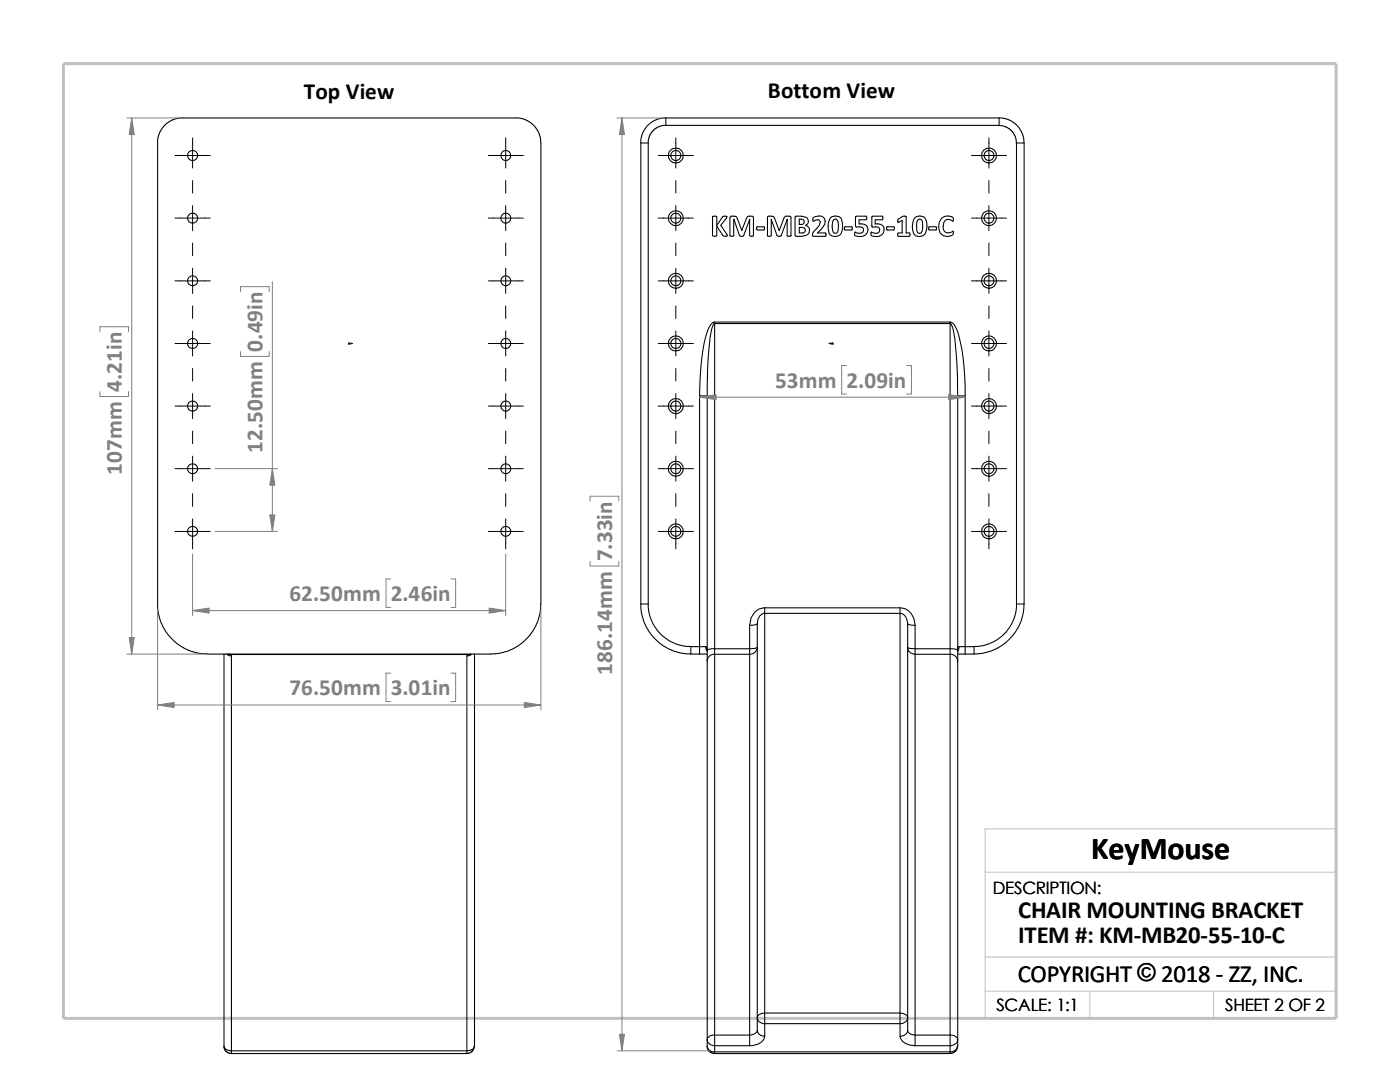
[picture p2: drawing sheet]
<svg xmlns="http://www.w3.org/2000/svg" width="279mm" height="216mm" viewBox="0 0 279 216" stroke-linecap="round" stroke-linejoin="round" font-family="sans-serif">
<path d="M196.6 174h70.1M196.6 197.8h70.1M196.6 191h70.1M217.5 197.8v5.4M242.2 197.8v5.4M26.8 203.2h239.9v-37.8h-70.1v37.8" fill="none" stroke="#c0c0c0" stroke-width=".2"/>
<path d="M12.7 12.7h254v190.5h-254z" fill="none" stroke="#c0c0c0" stroke-width=".59"/>
<g fill="none" stroke="#000" stroke-width=".21">
<path d="M31.5 28.5l.2-1.6 .9-1.7 1.5-1.1 1.7-.6h67.7l1.8 .6 1.4 1.1 1 1.7 .2 1.6v92M31.5 28.5v92.9l.4 2.3 .7 1.5 .9 1.5 1.4 1.4 1.8 1.2 1.6 .7 1.5 .4 1.6 .1M127.9 28.5v92M127.9 28.5h1.5M129.4 28.5v92M132.9 23.5l-.9 .1-1.1 .3-1.1 .7-.7 .6-1 1.7-.2 1.6M132.9 23.5h66.5M132.9 25h-.6l-.9 .3-1.1 .8-.8 1.3-.1 1.1M132.9 23.5v1.5M199.4 23.5v1.5h-66.5M199.4 23.5l.9 .1 1 .3 .8 .4 .9 .8 1 1.5 .3 1v.9M199.4 25.1l1.3 .2 1.1 .7 .7 1 .4 1.5"/>
<path d="M202.9 28.5v92M202.9 28.5h1.5v92M142.2 43.2a.57 .57 0 0 1 .8 .1v1.7l1.3-1.8h.8l-1.3 1.8 1.4 2-.5 .2-.3-.1-1.4-2v1.9a.62 .62 0 0 1-.8 .1zM148 46h.1M149.6 43.8v3.2l.1 .1h.6l.1-3.8-.3-.2h-.6a.49 .49 0 0 0-.5 .5l-1 2.4M149.6 43.8l-1.2 3.2a.61 .61 0 0 1-.8 0l-1.1-3.2-.1 3.2a.51 .51 0 0 1-.7 0v-3.5l.2-.4 1.1 .2 1 2.7M149.6 43.8h.1M151 45.3h1.5l.1 .5-.1 .1h-1.4zM153.9 43.8v3.2l-.1 .1h-.6v-3.8l.1-.2 1.1 .2 1.1 2.7 1-2.6 .3-.3 1 .2v3.8h-.7v-3.3M153.9 43.8l1.2 3.2a.61 .61 0 0 0 .8 0l1.2-3.2M153.9 43.8h.1M157.1 43.8h.1"/>
<path d="M158.7 43.2a3 3 0 0 1 2.4 .3 .92 .92 0 0 1-.3 1.5 1.05 1.05 0 0 1 .8 .9 1.05 1.05 0 0 1-.6 1l-1 .3h-1.1l-.2-.2zM159.5 45.4a.85 .85 0 0 1 1.2 .5 .58 .58 0 0 1-.6 .6h-.6zM159.5 43.7l.8 .1 .1 .2a.53 .53 0 0 1 0 .5 .53 .53 0 0 1-.5 .3h-.4zM162.3 43.4a1.63 1.63 0 0 1 2.3 .3 2.04 2.04 0 0 1-1 2.3l-.4 .5h1.5l.1 .1v.5h-2.6v-.6l1.3-1.6 .2-.6a.49 .49 0 0 0-.5-.4l-.9 .3-.1-.6zM165.8 43.4a1.37 1.37 0 0 1 1.5-.3 1.37 1.37 0 0 1 .8 1.3 2.62 2.62 0 0 1-.7 2.6 1.34 1.34 0 0 1-2.1-1.2 2.95 2.95 0 0 1 .5-2.4zM166.3 43.9a.51 .51 0 0 1 .8 0 2.74 2.74 0 0 1-.2 2.6h-.4a2.22 2.22 0 0 1-.2-2.6zM168.6 45.3h1.4l.1 .5-.1 .1h-1.4l-.1-.3zM170.8 43.2h2.1l.1 .5-.2 .2h-1.4v.8a1.32 1.32 0 0 1 1.9 1.1 1.32 1.32 0 0 1-1.7 1.4l-.7-.1a.46 .46 0 0 1-.4-.3 .46 .46 0 0 1 .1-.5l.3 .1a.82 .82 0 0 0 1.1 .1 .82 .82 0 0 0 .2-1l-1.4-.3zM174 43.2l2.1-.1v.8h-1.4v.8a1.32 1.32 0 0 1 1.8 1.1 1.32 1.32 0 0 1-1.6 1.4l-.7-.1a.51 .51 0 0 1-.3-.8l.3 .1a.8 .8 0 0 0 1 0 .8 .8 0 0 0 .2-.9l-1.4-.3zM177 45.3h1.4a.38 .38 0 0 1 0 .6h-1.4zM179.3 43.7l.9-.6 .6 .1v3.3h.8v.5l-.1 .2-2.3-.1v-.6h.8v-2.5l-.8 .4v-.5zM182.6 43.4a1.39 1.39 0 0 1 1.5-.3 1.39 1.39 0 0 1 .9 1.3 2.77 2.77 0 0 1-.8 2.6 1.34 1.34 0 0 1-2.1-1.2 3.4 3.4 0 0 1 .5-2.4z"/>
<path d="M183.2 43.9a.51 .51 0 0 1 .7 0 2.92 2.92 0 0 1-.2 2.6l-.6-.1a3.5 3.5 0 0 1 .1-2.5zM185.4 45.3h1.4l.1 .5-.1 .1h-1.4zM187.9 43.6a1.62 1.62 0 0 1 2.3 0v.6a1.09 1.09 0 0 0-1.8 .1 1.56 1.56 0 0 0 .4 2.1 1.74 1.74 0 0 0 1.4-.3l.1 .4-.1 .3a1.74 1.74 0 0 1-2 .2 1.74 1.74 0 0 1-.9-1.8l.2-.9zM139.6 79v50M139.6 79h1.5M141.1 79v50.8M142.6 64.3v.3M142.6 64.6v64.9M142.6 64.6h47M142.6 64.3h47M142.6 64.3a2.47 2.47 0 0 0-1.5 1.9 45.2 45.2 0 0 0-1.5 12.8M142.6 64.6a2.79 2.79 0 0 0-.7 1.9 77.2 77.2 0 0 0-.8 12.5"/>
<path d="M189.6 64.6a2.79 2.79 0 0 1 .8 1.9 83.2 83.2 0 0 1 .7 12.5M189.6 64.3a2.39 2.39 0 0 1 1.5 1.9 43.4 43.4 0 0 1 1.5 12.8M189.6 64.3v.3M189.6 64.6v64.9M191.1 79h1.5M191.1 79v50.8M192.6 79v50M44.7 130.5v78.2M45.2 130.5l1 .4M45.5 130.5l.6 .1M45.6 130.5l.5 .1M46.1 130.6h47.2"/>
<path d="M46.1 130.6l.1 .3M46.2 130.9v78.8M93.2 130.9v78.8M93.3 130.6l-.1 .3M93.9 130.5l-.6 .1M94.1 130.5l-.9 .4M94.7 130.5v78.2a1.45 1.45 0 0 1-1.5 1M107.9 120.5l-.1 1.6-.4 1.6-.6 1.5-1 1.5-1.7 1.7-1.4 .9-1.6 .7-1.6 .4-1.5 .1h-56.6M127.9 120.5l.1 1.8 .6 2 .9 1.8 1.1 1.2 1.7 1.5 1.7 1 2 .5 1.9 .2M127.9 120.5h1.5M129.4 120.5l.1 1.5 .4 1.5 .7 1.5 1.2 1.5 1.6 1.3 1.5 .7 1.5 .4 1.5 .1M137.9 130.5h1.7"/>
<path d="M139.6 129h1.2M139.6 130.5h1.5M139.6 129h-1.7v1.5M139.6 129v1.5M140.8 129l.3 .2v.5M140.8 129l.3 1M141.1 131.9v75.6M141.1 129.8v2.1M142.6 130.6v75.9M142.6 129.5v1.1M142.6 130.6h7M142.6 129.5h7"/>
<path d="M142.6 130.6a1.38 1.38 0 0 0-1.5 1.3M142.6 129.5h-1l-.5 .3M149.6 124.8v4.7M149.6 130.6v75.9M149.6 129.5v1.1M149.6 129.5l.9-.1 .6-.2a1.53 1.53 0 0 1-1.5 1.4M151.1 124.5v78.6M151.1 124.5l-.6 .2-.9 .1M152.6 122.4v79.7M152.6 121.3v1.1M152.6 122.4a1.69 1.69 0 0 0-1.5 2.1M152.6 121.3a2.82 2.82 0 0 0-2.7 2l-.3 1.5"/>
<path d="M152.6 122.4h27M152.6 121.3h27M179.6 122.4v79.7M179.6 122.4a1.76 1.76 0 0 1 1.5 2.1M179.6 121.3a3.3 3.3 0 0 1 3 3.5M179.6 121.3v1.1M181.1 124.5v78.6M181.1 124.5l.3 .1 1.2 .2M182.6 130.6h7M182.6 124.8v4.7M182.6 129.5h7M182.6 129.5l-.8-.1-.7-.2a1.45 1.45 0 0 0 1.5 1.4"/>
<path d="M182.6 130.6v75.9M182.6 129.5v1.1M189.6 130.6v75.9M189.6 130.6a1.45 1.45 0 0 1 1.5 1.3M189.6 129.5v1.1M189.6 129.5h.9l.6 .3M191.1 130.5h1.5M191.1 131.9v75.6M191.1 129.8v2.1M191.4 129l-.2 .2-.1 .5M191.4 129l-.3 1M191.4 129h1.2"/>
<path d="M192.6 129h1.8M192.6 129v1.5M194.4 129v1.5h-1.8M202.9 120.5l-.1 1.5-.4 1.5-.8 1.5-1.2 1.5-1.6 1.3-1.4 .7-1.6 .4-1.4 .1M202.9 120.5h1.5M204.4 120.5l-.2 1.8-.6 2-1.3 2.4-1.4 1.4-1.8 1.2-1.6 .7-1.5 .4-1.6 .1M44.7 208.7l.1 .7 .4 .5 1 .3M44.7 208.7a1.34 1.34 0 0 0 1.5 1M46.2 209.7v.5M46.2 210.2h47M46.2 209.7h47M93.2 209.7v.5"/>
<path d="M94.7 208.7l-.4 1-.4 .4-.7 .1M141.1 207.5a1.41 1.41 0 0 0 1.5 1.2M141.1 208.7a1.33 1.33 0 0 0 1.5 1.2M141.1 207.5v1.2M141.1 208.7l.2 .7 .3 .5 1 .3M142.6 206.5v2.2M142.6 209.9v.3M142.6 210.2h47M142.6 208.7h7M142.6 209.9h47M142.6 208.7v1.2M142.6 206.5h7"/>
<path d="M142.6 206.5a1.25 1.25 0 0 0-1.5 1M149.6 206.5v2.2M151.1 203.1a1.33 1.33 0 0 0 1.5 1.2M151.1 205.6a1.33 1.33 0 0 0 1.5 1.2M151.1 205.6a1.37 1.37 0 0 1-1.5 .9M151.1 203.1v2.5M152.6 202.1v2.2M152.6 206.8a2.32 2.32 0 0 1-2.3 1.8l-.7 .1M152.6 204.3h27M152.6 202.1h27M152.6 204.3v2.5M152.6 202.1a1.34 1.34 0 0 0-1.5 1"/>
<path d="M179.6 202.1v2.2M179.6 202.1a1.45 1.45 0 0 1 1.5 1M179.6 206.8a2.13 2.13 0 0 0 2 1.7l1 .2M179.6 204.3v2.5M181.1 203.1a1.4 1.4 0 0 1-1.5 1.2M181.1 205.6a1.42 1.42 0 0 1-1.5 1.2M181.1 205.6a1.23 1.23 0 0 0 1.5 .9M181.1 203.1v2.5M182.6 208.7h7M182.6 206.5h7M182.6 206.5v2.2M189.6 206.5v2.2"/>
<path d="M189.6 206.5a1.33 1.33 0 0 1 1.5 1M189.6 209.9v.3M189.6 208.7v1.2M191.1 208.7l-.3 1-.5 .4-.7 .1M191.1 207.5v1.2a1.42 1.42 0 0 1-1.5 1.2M191.1 207.5a1.5 1.5 0 0 1-1.5 1.2"/>
<circle cx="38.4" cy="31" r="1.01"/>
<circle cx="100.9" cy="31" r="1"/>
<circle cx="134.9" cy="31" r="1.5"/>
<circle cx="134.9" cy="31" r="1.01"/>
<circle cx="197.4" cy="31" r="1"/>
<circle cx="197.4" cy="31" r="1.49"/>
<circle cx="38.4" cy="56" r="1"/>
<circle cx="38.4" cy="43.5" r="1"/>
<circle cx="100.9" cy="56" r=".99"/>
<circle cx="100.9" cy="43.5" r=".99"/>
<circle cx="134.9" cy="56" r="1"/>
<circle cx="134.9" cy="43.5" r="1.51"/>
<circle cx="134.9" cy="56" r="1.51"/>
<circle cx="134.9" cy="43.5" r="1"/>
<circle cx="197.4" cy="56" r=".99"/>
<circle cx="197.4" cy="43.5" r=".99"/>
<circle cx="197.4" cy="43.5" r="1.5"/>
<circle cx="197.4" cy="56" r="1.5"/>
<circle cx="38.4" cy="68.5" r="1"/>
<circle cx="100.9" cy="68.5" r=".99"/>
<circle cx="134.9" cy="68.5" r="1.5"/>
<circle cx="134.9" cy="68.5" r="1"/>
<circle cx="197.4" cy="68.5" r="1.49"/>
<circle cx="197.4" cy="68.5" r=".99"/>
<circle cx="38.4" cy="81" r="1.01"/>
<circle cx="38.4" cy="93.5" r="1"/>
<circle cx="100.9" cy="81" r="1"/>
<circle cx="100.9" cy="93.5" r=".99"/>
<circle cx="134.9" cy="81" r="1.01"/>
<circle cx="134.9" cy="93.5" r="1.51"/>
<circle cx="134.9" cy="81" r="1.51"/>
<circle cx="134.9" cy="93.5" r="1"/>
<circle cx="197.4" cy="81" r="1"/>
<circle cx="197.4" cy="93.5" r=".99"/>
<circle cx="197.4" cy="93.5" r="1.5"/>
<circle cx="197.4" cy="81.1" r="1.5"/>
<circle cx="38.4" cy="106" r="1"/>
<circle cx="100.9" cy="106" r=".99"/>
<circle cx="134.9" cy="106" r="1.5"/>
<circle cx="134.9" cy="106" r="1"/>
<circle cx="197.4" cy="106" r="1.49"/>
<circle cx="197.4" cy="106" r=".99"/>
</g>
<g fill="#00f" stroke="#00f" stroke-width=".2">
<path d="M70 68.5h.4l-.4 .1z"/>
<path d="M165.4 68.5h.4v.1z"/>
</g>
<path d="M69.6 68.5h.8M69.6 68.4l.2 .3M69.7 68.5h.1M69.7 68.4v.3M69.8 68.4l-.3 .3M165.4 68.5h.9M166 68.4l.3 .3M166.1 68.5h.1M166.1 68.4v.3M166.2 68.4l-.3 .3" fill="none" stroke="#00f" stroke-width=".2"/>
<g fill="none" stroke="#000" stroke-width=".2">
<path d="M34.9 31h7.1M38.4 27.5v6M38.4 36v2.5M97.5 31h6.9M100.9 27.5v6M100.9 36v2.5M131.4 31h7M134.9 27.5v6M134.9 36v2.5M193.9 31h7M197.4 27.5v6M197.4 36v2.5"/>
<path d="M34.9 56h7.1M34.9 43.5h7.1M38.4 41v5M38.4 48.5v2.5M38.4 53.5v5M97.5 56h6.9M97.5 43.5h6.9M100.9 41v5M100.9 48.5v2.5M100.9 53.5v5M131.4 56h7M131.4 43.5h7"/>
<path d="M134.9 41v5M134.9 48.5v2.5M134.9 53.5v5M193.9 56h7M193.9 43.5h7M197.4 41v5M197.4 48.5v2.5M197.4 53.5v5M34.9 68.5h7.1M38.4 61v2.5M38.4 66v5M38.4 73.5v2.5"/>
<path d="M38.4 78.5v5M97.5 68.5h6.9M100.9 61v2.5M100.9 66v5M100.9 73.5v2.5M100.9 78.5v5M131.4 68.5h7M134.9 61v2.5M134.9 66v5M134.9 73.5v2.5M134.9 78.5v5M193.9 68.5h7"/>
<path d="M197.4 61v2.5M197.4 66v5M197.4 73.5v2.5M197.4 78.5v5M34.9 93.5h7.1M34.9 81h7.1M38.4 86v2.5M38.4 91v5M38.4 98.5v2.5M97.5 93.5h6.9M97.5 81h6.9M100.9 86v2.5"/>
<path d="M100.9 91v5M100.9 98.5v2.5M131.4 93.5h7M131.4 81h7M134.9 86v2.5M134.9 91v5M134.9 98.5v2.5M193.9 93.5h7M193.9 81h7M197.4 86v2.5M197.4 91v5M197.4 98.5v2.5"/>
<path d="M34.9 106h7.1M38.4 103.5v6M97.5 106h6.9M100.9 103.5v6M131.4 106h7M134.9 103.5v6M193.9 106h7M197.4 103.5v6"/>
</g>
<g fill="none" stroke="#808080" stroke-width=".2">
<path d="M25.3 23.5h10.1M26.3 23.5v107M123.1 23.5h8.8M124.1 23.5v186.2M48 58.2v-1h5.7v1M54.4 56.2v49.8M19.9 78.1v1h5.8v-1M19.9 66.2v-1h5.8v1M48 70.1v1h5.7v-1M139.6 79.2h53M169 72.9h-1v5.7h1M180.9 72.9h1v5.7h-1"/>
<path d="M42.9 93.5h12.5M117.8 100v-1h5.7v1M38.4 110.5v12.4M42.9 106h12.5M78 115.5h-1v5.7h1M90 115.5h.9v5.7h-.9M100.9 110.5v12.4M117.8 112v.9h5.7v-.9M25.3 130.5h15.1M31.5 121.5v20.1M38.4 121.8h62.5M78 134.3h-1v5.7h1"/>
<path d="M90 134.3h.9v5.7h-.9M107.9 121.5v20.1M31.5 140.7h76.4M123.1 209.7h18.5"/>
</g>
<g fill="#808080" stroke="#808080" stroke-width=".2">
<path d="M104.6 140.2l3.3 .5-3.3 .5z"/>
<path d="M31.5 140.7l3.3-.5v1z"/>
<path d="M97.6 121.3l3.3 .5-3.3 .5z"/>
<path d="M38.4 121.8l3.3-.5v1z"/>
<path d="M26.3 23.5l.5 3.3h-1z"/>
<path d="M25.8 127.2h1l-.5 3.3z"/>
<path d="M54.4 93.5l.5 3.3h-1.1z"/>
<path d="M53.8 102.7h1.1l-.5 3.3z"/>
<path d="M139.6 79.2l3.3-.5v1.1z"/>
<path d="M189.3 78.7l3.3 .5-3.3 .6z"/>
<path d="M123.6 206.4h1l-.5 3.3z"/>
<path d="M124.1 23.5l.5 3.3h-1z"/>
</g>
<text font-size="6.4" x="217.8" y="171.4">KeyMouse</text>
<g font-size="4.9">
<text x="203.2" y="183.2">CHAIR MOUNTING BRACKET</text>
<text x="203.2" y="188.1">ITEM #: KM-MB20-55-10-C</text>
<text x="203.1" y="195.9">COPYRIGHT © 2018 - ZZ, INC.</text>
<text x="227" y="195.8">©</text>
</g>
<g font-size="4.6">
<text x="60.6" y="19.7">Top View</text>
<text x="153.2" y="19.6">Bottom View</text>
</g>
<g font-size="4.6" fill="#808080">
<text x="52.4" y="70.1" transform="rotate(-90 52.4 70.1)">0.49in</text>
<text x="154.7" y="77.4">53mm</text>
<text x="169" y="77.4">2.09in</text>
<text x="24.3" y="78.1" transform="rotate(-90 24.3 78.1)">4.21in</text>
<text x="24.3" y="94.8" transform="rotate(-90 24.3 94.8)">107mm</text>
<text x="52.4" y="90.4" transform="rotate(-90 52.4 90.4)">12.50mm</text>
<text x="122.2" y="112" transform="rotate(-90 122.2 112)">7.33in</text>
<text x="57.7" y="120">62.50mm</text>
<text x="78" y="120">2.46in</text>
<text x="122.2" y="134.6" transform="rotate(-90 122.2 134.6)">186.14mm</text>
<text x="57.7" y="138.8">76.50mm</text>
<text x="78" y="138.8">3.01in</text>
</g>
<g font-size="3.4">
<text x="198.2" y="178.5">DESCRIPTION:</text>
<text x="198.8" y="201.7">SCALE: 1:1</text>
<text x="244.5" y="201.7">SHEET 2 OF 2</text>
</g>
</svg>
